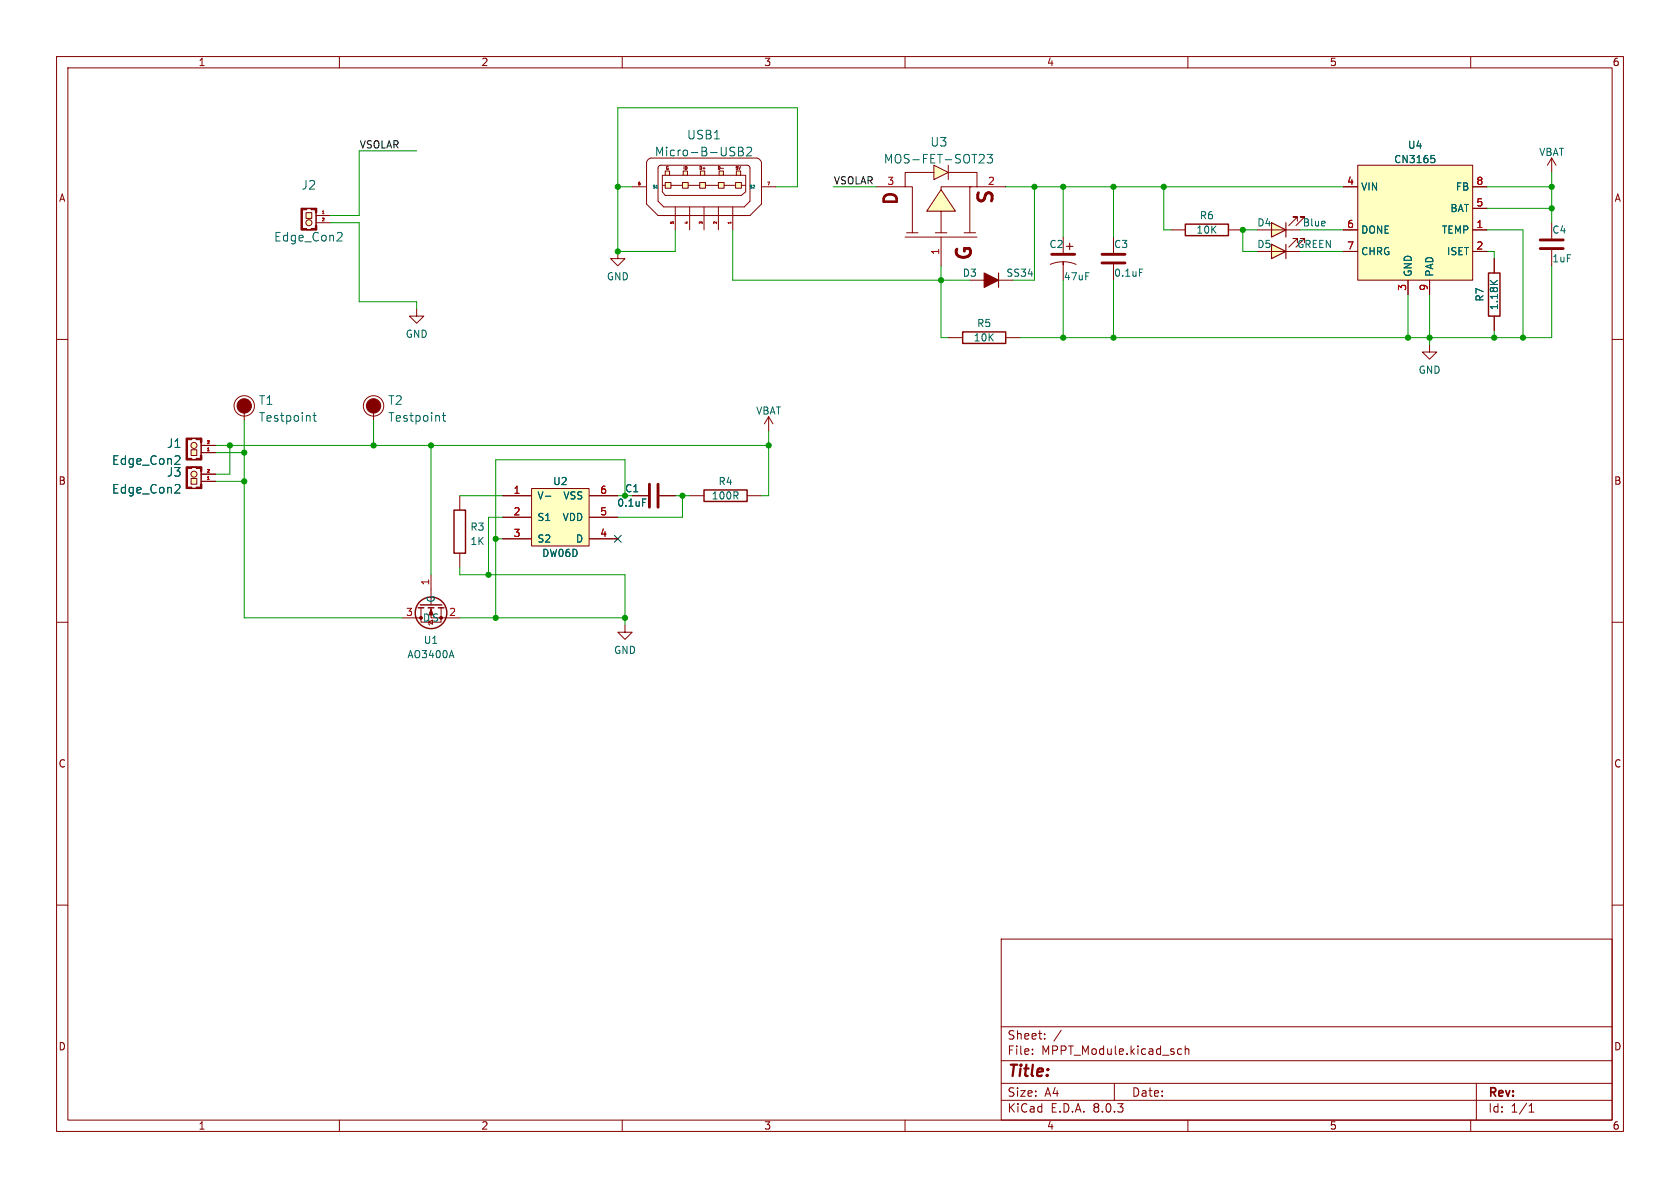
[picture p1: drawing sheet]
<svg xmlns="http://www.w3.org/2000/svg" width="297mm" height="210mm" viewBox="0 0 297 210" stroke-linecap="round" stroke-linejoin="round" font-family="sans-serif">
<g fill="none" stroke="#840000" stroke-width=".18">
<path d="M10 10h277v190h-277zM12 12h273v186h-273zM60 10v2M110 10v2M160 10v2M210 10v2M260 10v2M10 60h2M285 60h2M10 110h2M285 110h2M10 160h2"/>
<path d="M285 160h2M177 166h108v32h-108zM60 198v2M110 198v2M160 198v2M177 194.5h108M177 191.5h108M177 187.5h108M177 181.5h108M182.5 186.3v.1M182.5 185.5v.1M184.7 183.6v.1"/>
<path d="M184.7 182.8v.1M187.6 182.1l-1.3 2M197 191.5v3M208.3 186.3h.6M208.3 185.5h.6M209.5 185.5l.2-.1 .4 .1 .1 .9M209.5 184.9v1.5M210 198v2M260 198v2M261 191.5v6.5M270.3 196.6h.9M270.3 195.5l.4-.4v1.5"/>
</g>
<path d="M54.1 37.6h1v1h-1z" fill="#ffffc2"/>
<circle cx="54.6" cy="39.4" r=".53" fill="#ffffc2" stroke="#ffffc2" stroke-width=".18"/>
<g fill="none" stroke="#840000" stroke-width=".18">
<path d="M53.3 36.8h2.6v3.8h-2.6zM54.1 37.6h1v1h-1zM55.9 37.6v2.3M55.9 38.1h2.5M55.9 39.4h2.5M111.8 87.6h2.8M116.6 87.6h2.8"/>
<circle cx="54.6" cy="39.4" r=".53"/>
</g>
<g fill="#840000" stroke="#840000" stroke-width=".18">
<path d="M53.2 36.8h.3v3.8h-.3z"/>
<path d="M53.3 40.4h.9v.2h-.9z"/>
<path d="M53.3 36.8h.9v.3h-.9z"/>
<path d="M54.2 40.6h.8z"/>
<path d="M54.2 36.8l.8 .1z"/>
<path d="M55 40.4h.9v.2h-.9z"/>
<path d="M55 36.8h.9v.3h-.9z"/>
<path d="M55.8 39.9h.2v.7h-.2z"/>
<path d="M55.8 36.8h.2v.8h-.2z"/>
</g>
<path d="M57 37.8h.3" fill="none" stroke="#a90000" stroke-width=".18"/>
<path d="M60.2 41.1l.3 .3-.1 .3-.9 .9h1M113.6 88.2h.6" fill="none" stroke="#006464" stroke-width=".18"/>
<path d="M114.8 85.6v4.1M116.3 85.6v4.1" fill="none" stroke="#840000" stroke-width=".51"/>
<path d="M224.8 39.4l2.5 1.2-2.5 1.3z" fill="#ffffc2"/>
<path d="M224.8 39.4l2.5 1.2-2.5 1.3zM227.3 39.4v2.5" fill="none" stroke="#840000" stroke-width=".2"/>
<g fill="none" stroke="#840000" stroke-width=".18">
<path d="M229.4 39.1v-.7h-.8h.8l-1.6 1.5M230.6 39.1v-.7h-.7h.7l-1.5 1.5M274.3 27.9v2.6M274.3 39.4v2.8M274.3 27.9l-.7 1.3M274.3 27.9l.8 1.3M73.7 54.6v1.3h1.2l-1.2 1.3-1.3-1.3h1.3M207 40.6h2.5M217.2 40.6h2.5M224.8 40.6h5.1M264.2 45.7v2.6M264.2 55.9v2.5"/>
<path d="M274.3 44.2v2.8M43.2 71.8v2.5M66 71.8v2.5M135.9 73.7l-.8 1.2M135.9 73.7v2.5M135.9 73.7l.8 1.2M252.7 61v1.2h1.3l-1.3 1.3-1.2-1.3h1.2"/>
<circle cx="43.2" cy="71.8" r="1.8"/>
<circle cx="66" cy="71.8" r="1.8"/>
</g>
<path d="M209.5 39.6h7.7v2.1h-7.7zM263.1 48.3h2.1v7.6h-2.1z" fill="none" stroke="#840000" stroke-width=".25"/>
<g fill="#840000" stroke="#840000" stroke-width=".18">
<circle cx="66" cy="71.8" r="1.27"/>
<circle cx="43.2" cy="71.8" r="1.27"/>
</g>
<path d="M263.5 49.6l.7 .7M264.7 49.6l-.7 .5M55.3 73.5h.6M55.5 72.9v1.4l.4 .2M78.2 73.5h.6M78.4 72.9v1.4l.4 .2" fill="none" stroke="#006464" stroke-width=".18"/>
<path d="M272.3 43.9h4.1M272.3 42.4h4.1" fill="none" stroke="#840000" stroke-width=".51"/>
<path d="M240 29.2h20.3v20.3h-20.3z" fill="#ffffc2"/>
<path d="M237.5 33h2.5M240 29.2h20.3v20.3h-20.3zM260.3 33h2.6M260.3 36.8h2.6M237.5 40.6h2.5M237.5 44.5h2.5M248.9 49.5v2.6M252.7 49.5v2.6M260.3 40.6h2.6M260.3 44.5h2.6M121.9 87.6h2.6M132.1 87.6h2.5" fill="none" stroke="#840000" stroke-width=".18"/>
<path d="M253 27.5h.6M253.1 28h.3l.3 .2-.1 .4-.5 .2" fill="none" stroke="#006464" stroke-width=".18"/>
<path d="M124.5 86.6h7.6v2h-7.6z" fill="none" stroke="#840000" stroke-width=".25"/>
<path d="M224.8 43.2l2.5 1.3-2.5 1.2z" fill="#ffffc2"/>
<path d="M224.8 43.2l2.5 1.3-2.5 1.2zM227.3 43.2v2.5" fill="none" stroke="#840000" stroke-width=".2"/>
<path d="M224.8 44.5h5.1M229.4 42.9v-.7h-.8h.8l-1.6 1.5" fill="none" stroke="#840000" stroke-width=".18"/>
<g fill="#ffffc2">
<path d="M117.6 32.3h1v1h-1z"/>
<path d="M120.6 32.3h1.1v1h-1.1z"/>
<path d="M123.7 32.3h1v1h-1z"/>
<path d="M127 32.3h1v1h-1z"/>
<path d="M130 32.3h1.1v1h-1.1z"/>
<path d="M117.6 30.2h.8v.8h-.8z"/>
<path d="M120.8 30.2h.7v.8h-.7z"/>
<path d="M123.8 30.2h.8v.8h-.8z"/>
<path d="M127.1 30.2h.8v.8h-.8z"/>
<path d="M130.2 30.2h.7v.8h-.7z"/>
</g>
<g fill="none" stroke="#840000" stroke-width=".18">
<path d="M111.8 33h2.5M114.6 28.2l.5-.3 18.8 .1 .5 .3 .2 .4v7.4l-2 2h-16.3l-2-2v-7.4zM116.5 29.4l.3-.2h15.5l.3 .5v5.9l-1 1h-14.3l-1-1v-5.9zM117.1 31h14.7v2.9l-.7 .6h-13.5l-.5-.6zM117.1 32.8h.5M117.6 32.3h1v1h-1zM117.6 31v-.8h.8v.8M118.6 32.8h2M119.4 36.6v4M120.6 32.3h1.1v1h-1.1zM120.8 31v-.8h.7v.8M120.9 29.4v.5"/>
<path d="M121.4 29.5l-.2-.1v.5M121.7 32.8h2M121.9 36.6v4M123.7 32.3h1v1h-1zM123.8 31v-.8h.8v.8M124 29.5l-.2-.1v.5M124.3 29.8h.4M124.5 36.6v4M124.7 32.8h2.3M127 32.3h1v1h-1zM127 36.6v4M127.1 31v-.8h.8v.8"/>
<path d="M127.2 29.5l-.2-.1v.5M127.5 29.8h.4M128 32.8h2M129.5 36.6v4M130 32.3h1.1v1h-1.1zM130.2 31v-.8h.7v.8M130.4 29.4h-.2l-.1 .3M130.6 29.4l.1 .5 .2-.5M131.1 32.8h.7M134.6 33h2.6M109.2 44.5v1.2h1.3l-1.3 1.3-1.3-1.3h1.3"/>
</g>
<path d="M129.2 39.2v.3" fill="none" stroke="#a90000" stroke-width=".18"/>
<path d="M129.7 26l.2 .1M129.8 27v.4M130.6 26h.5l.2 .2 .1 .3-.3 .2a.41 .41 0 0 1 .3 .4 .41 .41 0 0 1-.3 .4h-.5zM130.6 26.7h.5M132 26.2l.6-.2 .2 .2 .1 .3-1 1h1M133.4 32.8v.2l-.3 .2h.3" fill="none" stroke="#006464" stroke-width=".18"/>
<g fill="#ffffc2">
<path d="M165.1 29.2l2.5 1.3-2.5 1.3z"/>
<path d="M166.4 33.5l2.5 3.8h-5.1z"/>
</g>
<g fill="none" stroke="#840000" stroke-width=".18">
<path d="M154.9 33h5.1M160 33h1.3v8.1M165.1 30.5h-5.1v2.5M165.1 29.2l2.5 1.3-2.5 1.3zM166.4 33.5l2.5 3.8h-5.1zM166.4 37.3v3.8M167.6 30.5h5.1v2.5M167.6 29.2v2.6M171.7 33h-5.3v.5M177.8 33h-6.4v8.1M160 41.9h12.7M160.3 41.1h2"/>
<path d="M165.4 41.1h2M166.4 41.9v5.1M170.4 41.1h2.1M185.7 46.7a5.8 5.8 0 0 1 4.5 0M188 46.3v.5zM188 41.9v2.8M188 46.7v2.8"/>
</g>
<path d="M173.7 27.3l.3 .3-.1 .3-.8 .9h.9M174.5 27.3h1l-.6 .6 .5 .1v.7l-.2 .1h-.5l-.2-.1" fill="none" stroke="#006464" stroke-width=".18"/>
<path d="M185.9 45h4.1" fill="none" stroke="#840000" stroke-width=".51"/>
<path d="M33.8 79.5h1v1h-1z" fill="#ffffc2"/>
<circle cx="34.3" cy="78.7" r=".53" fill="#ffffc2" stroke="#ffffc2" stroke-width=".18"/>
<g fill="none" stroke="#840000" stroke-width=".18">
<path d="M167.6 59.7h2.6M171.4 49.5h7.7M177.8 59.7h2.5M196.8 41.9v2.8M196.8 46.7v2.8M33 77.5h2.6v3.8h-2.6zM33.8 79.5h1v1h-1zM35.6 78.2v2.3M35.6 78.7h2.5M35.6 80h2.5M110.5 110.5v1.3h1.3l-1.3 1.2-1.3-1.2h1.3"/>
<circle cx="34.3" cy="78.7" r=".53"/>
</g>
<g fill="#840000" stroke="#840000" stroke-width=".18">
<path d="M32.9 77.5h.2v3.8h-.2z"/>
<path d="M33 77.5h.9v.2h-.9z"/>
<path d="M33 81h.9v.3h-.9z"/>
<path d="M33.9 77.5h.8z"/>
<path d="M33.9 81.2l.8 .1z"/>
<path d="M34.7 77.5h.9v.2h-.9z"/>
<path d="M34.7 81h.9v.3h-.9z"/>
<path d="M35.4 77.5h.3v.7h-.3z"/>
<path d="M35.4 80.5h.3v.8h-.3z"/>
</g>
<path d="M36.7 79.7h.3" fill="none" stroke="#a90000" stroke-width=".18"/>
<path d="M201.4 47.6h.6M31.5 80.6l.3 .3-.1 .3-.8 .9h.9" fill="none" stroke="#006464" stroke-width=".18"/>
<path d="M194.8 46.5h4.1M194.8 45h4.1" fill="none" stroke="#840000" stroke-width=".51"/>
<path d="M176.5 48.3v2.5" fill="none" stroke="#840000" stroke-width=".2"/>
<path d="M174 48.3l2.5 1.2-2.5 1.3z" fill="#840000" stroke="#840000" stroke-width=".2"/>
<path d="M170.2 58.7h7.6v2h-7.6z" fill="none" stroke="#840000" stroke-width=".25"/>
<path d="M94 86.4h10.1v10.1h-10.1z" fill="#ffffc2"/>
<g fill="none" stroke="#840000" stroke-width=".18">
<path d="M81.3 87.6v2.6M81.3 97.8v2.5M88.9 87.6h5M88.9 91.4h5M88.9 95.3h5M94 86.4h10.1v10.1h-10.1zM104.2 87.6h5M104.2 91.4h5M104.2 95.3h5M71.1 109.2h3.3M74.4 107.4v2.6h3.6v-2.6M76.2 107.4v1.8h5.1"/>
<path d="M76.2 101.6v5.3"/>
</g>
<path d="M96.4 87.7h1M79.8 115l.5 1.3" fill="none" stroke="#006464" stroke-width=".18"/>
<g fill="none" stroke="#840000" stroke-width=".25">
<path d="M80.3 90.2h2v7.6h-2zM73.9 107.4h1M74.3 106.9h3.8M75.7 107.4h1M77.5 107.4h1"/>
<circle cx="76.2" cy="108.3" r="2.79"/>
</g>
<g fill="#840000" stroke="#840000" stroke-width=".18">
<path d="M76.2 107.7l.4 1h-.8z"/>
<circle cx="78" cy="109.2" r=".25"/>
<circle cx="74.4" cy="109.2" r=".25"/>
</g>
<path d="M33.8 84.6h1v1h-1z" fill="#ffffc2"/>
<circle cx="34.3" cy="83.8" r=".53" fill="#ffffc2" stroke="#ffffc2" stroke-width=".18"/>
<g fill="none" stroke="#840000" stroke-width=".18">
<path d="M237.5 33h2.5M260.3 33h2.6M260.3 36.8h2.6M237.5 40.6h2.5M237.5 44.5h2.5M248.9 49.5v2.6M252.7 49.5v2.6M260.3 40.6h2.6M260.3 44.5h2.6M264.2 45.7v2.6M264.2 55.9v2.5M35.6 78.7h2.5"/>
<path d="M33 82.6h2.6v3.8h-2.6zM33.8 84.6h1v1h-1zM35.6 83.3v2.3M35.6 85.1h2.5M35.6 83.8h2.5M35.6 80h2.5M88.9 87.6h5M88.9 91.4h5M88.9 95.3h5M104.2 87.6h5M104.2 91.4h5M104.2 95.3h5"/>
<path d="M111.8 87.6h2.8M116.6 87.6h2.8"/>
<circle cx="34.3" cy="83.8" r=".53"/>
</g>
<g fill="#840000" stroke="#840000" stroke-width=".18">
<path d="M32.9 82.6h.2v3.8h-.2z"/>
<path d="M33 82.6h.9v.2h-.9z"/>
<path d="M33 86.1h.9v.3h-.9z"/>
<path d="M33.9 82.6h.8z"/>
<path d="M33.9 86.3l.8 .1z"/>
<path d="M34.7 82.6h.9v.2h-.9z"/>
<path d="M34.7 86.1h.9v.3h-.9z"/>
<path d="M35.4 82.6h.3v.7h-.3z"/>
<path d="M35.4 85.6h.3v.8h-.3z"/>
</g>
<path d="M36.7 79.7h.3M36.7 84.8h.3" fill="none" stroke="#a90000" stroke-width=".18"/>
<path d="M253 27.5h.6M253.1 28h.3l.3 .2-.1 .4-.5 .2M263.5 49.6l.7 .7M264.7 49.6l-.7 .5M31.5 85.6l.3 .3-.1 .4-.8 .9h.9M31.5 80.6l.3 .3-.1 .3-.8 .9h.9M96.4 87.7h1M113.6 88.2h.6" fill="none" stroke="#006464" stroke-width=".18"/>
<g fill="none" stroke="#009600" stroke-width=".18">
<path d="M58.4 39.4h5.1v13.9h10.2v1.3M73.7 26.7h-10.2v11.4h-5.1M109.2 33h2.6M137.2 33h3.8v-13.9h-31.8v25.4h10.2v-3.9M147.3 33h7.6M177.8 33h59.7M182.9 33v16.5h-3.8M188 33v8.9M196.8 33v8.9M205.7 33v7.6h1.3M262.9 33h11.4M262.9 36.8h11.4"/>
<path d="M274.3 30.5v8.9M129.5 40.6v8.9h41.9M166.4 47v12.7h1.2M188 49.5v10.2M196.8 49.5v10.2M222.2 40.6h-2.5v3.9h2.5M229.9 44.5h7.6M229.9 40.6h7.6M248.9 52.1v7.6M252.7 52.1v8.9M262.9 44.5h1.3v1.2M262.9 40.6h6.3v19.1"/>
<path d="M264.2 58.4v1.3M274.3 47v12.7h-94M38.1 78.7h97.8M40.6 78.7v5.1h-2.5M43.2 74.3v34.9h27.9M66 74.3v4.4M76.2 78.7v22.9M135.9 76.2v11.4h-1.3M38.1 85.1h5.1M38.1 80h5.1M81.3 87.6h7.6M87.6 95.3h1.3"/>
<path d="M88.9 91.4h-2.5v10.2M109.2 87.6h1.3v-6.3h-22.9v27.9M119.4 87.6h2.5M120.6 87.6v3.8h-11.4M81.3 100.3v1.3h29.2v8.9M81.3 109.2h29.2"/>
</g>
<path d="M108.6 94.6l1.2 1.3M109.8 94.6l-1.2 1.3" fill="none" stroke="#000084" stroke-width=".18"/>
<g fill="#009600" stroke="#009600" stroke-width=".18">
<circle cx="43.2" cy="80" r=".46"/>
<circle cx="66" cy="78.7" r=".46"/>
<circle cx="109.2" cy="44.5" r=".46"/>
<circle cx="109.2" cy="33" r=".46"/>
<circle cx="274.3" cy="33" r=".46"/>
<circle cx="274.3" cy="36.8" r=".46"/>
<circle cx="248.9" cy="59.7" r=".46"/>
<circle cx="269.2" cy="59.7" r=".46"/>
<circle cx="264.2" cy="59.7" r=".46"/>
<circle cx="219.7" cy="40.6" r=".46"/>
<circle cx="252.7" cy="59.7" r=".46"/>
<circle cx="135.9" cy="78.7" r=".46"/>
<circle cx="76.2" cy="78.7" r=".46"/>
<circle cx="110.5" cy="87.6" r=".46"/>
<circle cx="120.6" cy="87.6" r=".46"/>
<circle cx="196.8" cy="59.7" r=".46"/>
<circle cx="188" cy="59.7" r=".46"/>
<circle cx="188" cy="33" r=".46"/>
<circle cx="182.9" cy="33" r=".46"/>
<circle cx="196.8" cy="33" r=".46"/>
<circle cx="205.7" cy="33" r=".46"/>
<circle cx="166.4" cy="49.5" r=".46"/>
<circle cx="87.6" cy="109.2" r=".46"/>
<circle cx="110.5" cy="109.2" r=".46"/>
<circle cx="43.2" cy="85.1" r=".46"/>
<circle cx="87.6" cy="95.3" r=".46"/>
<circle cx="86.4" cy="101.6" r=".46"/>
<circle cx="40.6" cy="78.7" r=".46"/>
</g>
<g font-size="3.5" fill="#840000">
<text x="176.3" y="36.5" transform="rotate(-90 176.3 36.5)">S</text>
<text x="172.5" y="46.5" transform="rotate(-90 172.5 46.5)">G</text>
</g>
<text font-size="3.2" fill="#840000" x="159.3" y="36.7" transform="rotate(-90 159.3 36.7)">D</text>
<text font-size="2.8" fill="#840000" x="178" y="190.9">Title:</text>
<g font-size="2.1" fill="#006464">
<text x="115.7" y="27.8">Micro-B-USB2</text>
<text x="121.4" y="24.8">USB1</text>
<text x="156.1" y="29.1">MOS-FET-SOT23</text>
<text x="164.4" y="26.1">U3</text>
<text x="53.2" y="33.7">J2</text>
<text x="48.4" y="42.9">Edge_Con2</text>
<text x="188" y="44.5">+</text>
<text x="45.7" y="71.8">T1</text>
<text x="68.5" y="71.8">T2</text>
<text x="45.7" y="74.8">Testpoint</text>
<text x="68.5" y="74.8">Testpoint</text>
<text x="19.7" y="82.4">Edge_Con2</text>
<text x="29.4" y="79.4">J1</text>
<text x="19.7" y="87.5">Edge_Con2</text>
<text x="29.4" y="84.5">J3</text>
</g>
<g font-size="2.1" fill="#840000">
<text x="178" y="184">Sheet:</text>
<text x="178" y="186.7">File:</text>
<text x="184.1" y="186.7">MPPT_Module.kicad_sch</text>
<text x="178" y="196.9">KiCad</text>
<text x="178" y="194.1">Size:</text>
<text x="184.7" y="194.1">A4</text>
<text x="185.7" y="196.9">E.D.A.</text>
<text x="193.3" y="196.9">8.0.3</text>
<text x="200" y="194.1">Date:</text>
<text x="263" y="194.3">Rev:</text>
<text x="263" y="196.9">Id:</text>
<text x="267.1" y="196.9">1/1</text>
</g>
<g font-size="1.8" fill="#840000">
<text x="35" y="11.9">1</text>
<text x="85" y="11.9">2</text>
<text x="135" y="11.9">3</text>
<text x="185" y="11.9">4</text>
<text x="235" y="11.9">5</text>
<text x="285" y="11.9">6</text>
<text x="10.3" y="35.9">A</text>
<text x="285.3" y="35.9">A</text>
<text x="10.3" y="85.9">B</text>
<text x="285.3" y="85.9">B</text>
<text x="10.3" y="135.9">C</text>
<text x="285.3" y="135.9">C</text>
<text x="10.3" y="185.9">D</text>
<text x="285.3" y="185.9">D</text>
<text x="35" y="199.9">1</text>
<text x="85" y="199.9">2</text>
<text x="135" y="199.9">3</text>
<text x="185" y="199.9">4</text>
<text x="235" y="199.9">5</text>
<text x="285" y="199.9">6</text>
</g>
<g font-size="1.8" fill="#0f0f0f">
<text x="63.5" y="26.3">VSOLAR</text>
<text x="147.3" y="32.7">VSOLAR</text>
</g>
<g font-size="1.8" fill="#006464">
<text x="246.4" y="29">CN3165</text>
<text x="248.8" y="26.5">U4</text>
<text x="272" y="27.8">VBAT</text>
<text x="240.5" y="33.9">VIN</text>
<text x="257.3" y="33.9">FB</text>
<text x="211.4" y="41.5">10K</text>
<text x="212" y="39">R6</text>
<text x="222.2" y="40.2">D4</text>
<text x="230.2" y="40.2">Blue</text>
<text x="240.5" y="41.5">DONE</text>
<text x="254.8" y="41.5">TEMP</text>
<text x="256.3" y="37.7">BAT</text>
<text x="274.3" y="41.5">C4</text>
<text x="185.4" y="44">C2</text>
<text x="196.9" y="44">C3</text>
<text x="222.2" y="44">D5</text>
<text x="229.2" y="44">GREEN</text>
<text x="240.5" y="45.3">CHRG</text>
<text x="255.7" y="45.3">ISET</text>
<text x="274.3" y="46.6">1uF</text>
<text x="107.2" y="49.8">GND</text>
<text x="170.1" y="49.1">D3</text>
<text x="177.8" y="49.1">SS34</text>
<text x="188" y="49.8">47uF</text>
<text x="196.9" y="49.1">0.1uF</text>
<text x="249.8" y="49" transform="rotate(-90 249.8 49)">GND</text>
<text x="253.6" y="49" transform="rotate(-90 253.6 49)">PAD</text>
<text x="262.5" y="53.4" transform="rotate(-90 262.5 53.4)">R7</text>
<text x="71.6" y="59.9">GND</text>
<text x="172.6" y="58">R5</text>
<text x="265" y="54.9" transform="rotate(-90 265 54.9)">1.18K</text>
<text x="172" y="60.6">10K</text>
<text x="250.7" y="66.3">GND</text>
<text x="133.6" y="73.5">VBAT</text>
<text x="94.9" y="88.5">V-</text>
<text x="97.7" y="86">U2</text>
<text x="99.5" y="88.5">VSS</text>
<text x="109" y="89.8">0.1uF</text>
<text x="110.4" y="87.2">C1</text>
<text x="125.7" y="88.5">100R</text>
<text x="126.9" y="86">R4</text>
<text x="83.1" y="94">R3</text>
<text x="94.9" y="92.3">S1</text>
<text x="99.4" y="92.3">VDD</text>
<text x="83.1" y="96.5">1K</text>
<text x="94.9" y="96.1">S2</text>
<text x="95.8" y="98.7">DW06D</text>
<text x="101.7" y="96.1">D</text>
<text x="77.1" y="106.6" transform="rotate(-90 77.1 106.6)">G</text>
<text x="74.7" y="110.1">D S</text>
<text x="71.9" y="116.6">AO3400A</text>
<text x="74.8" y="114">U1</text>
<text x="108.5" y="115.8">GND</text>
</g>
<g font-size="1.8" fill="#a90000">
<text x="156.8" y="32.8">3</text>
<text x="174.6" y="32.8">2</text>
<text x="238.1" y="32.8">4</text>
<text x="260.9" y="32.8">8</text>
<text x="238.1" y="40.4">6</text>
<text x="260.9" y="40.4">1</text>
<text x="260.9" y="36.6">5</text>
<text x="166.1" y="45.2" transform="rotate(-90 166.1 45.2)">1</text>
<text x="238.1" y="44.2">7</text>
<text x="260.9" y="44.2">2</text>
<text x="248.7" y="51.5" transform="rotate(-90 248.7 51.5)">3</text>
<text x="252.5" y="51.5" transform="rotate(-90 252.5 51.5)">9</text>
<text x="90.7" y="87.4">1</text>
<text x="106" y="87.4">6</text>
<text x="90.7" y="91.2">2</text>
<text x="90.7" y="95">3</text>
<text x="106" y="95">4</text>
<text x="106" y="91.2">5</text>
<text x="75.9" y="103.6" transform="rotate(-90 75.9 103.6)">1</text>
<text x="71.7" y="109">3</text>
<text x="79.3" y="109">2</text>
</g>
<g font-size=".7" fill="#a90000">
<text x="112.6" y="32.8">6</text>
<text x="135.5" y="32.8">7</text>
<text x="56.7" y="37.8">1</text>
<text x="56.7" y="39.1">2</text>
<text x="119.1" y="39.8" transform="rotate(-90 119.1 39.8)">5</text>
<text x="121.7" y="39.8" transform="rotate(-90 121.7 39.8)">4</text>
<text x="124.2" y="39.8" transform="rotate(-90 124.2 39.8)">3</text>
<text x="126.7" y="39.8" transform="rotate(-90 126.7 39.8)">2</text>
<text x="129.3" y="39.8" transform="rotate(-90 129.3 39.8)">1</text>
<text x="36.4" y="79.8">1</text>
<text x="36.4" y="78.5">2</text>
<text x="36.4" y="83.6">2</text>
<text x="36.4" y="84.8">1</text>
</g>
<g font-size=".7" fill="#006464">
<text x="115.3" y="33.5">S1</text>
<text x="132.3" y="33.5">S2</text>
</g>
<g font-size=".7" fill="#840000">
<text x="117.6" y="30.2">G</text>
<text x="120.6" y="30.2">ID</text>
<text x="123.5" y="30.2">D+</text>
<text x="126.7" y="30.2">D-</text>
<text x="129.9" y="30.2">5V</text>
</g>
</svg>
